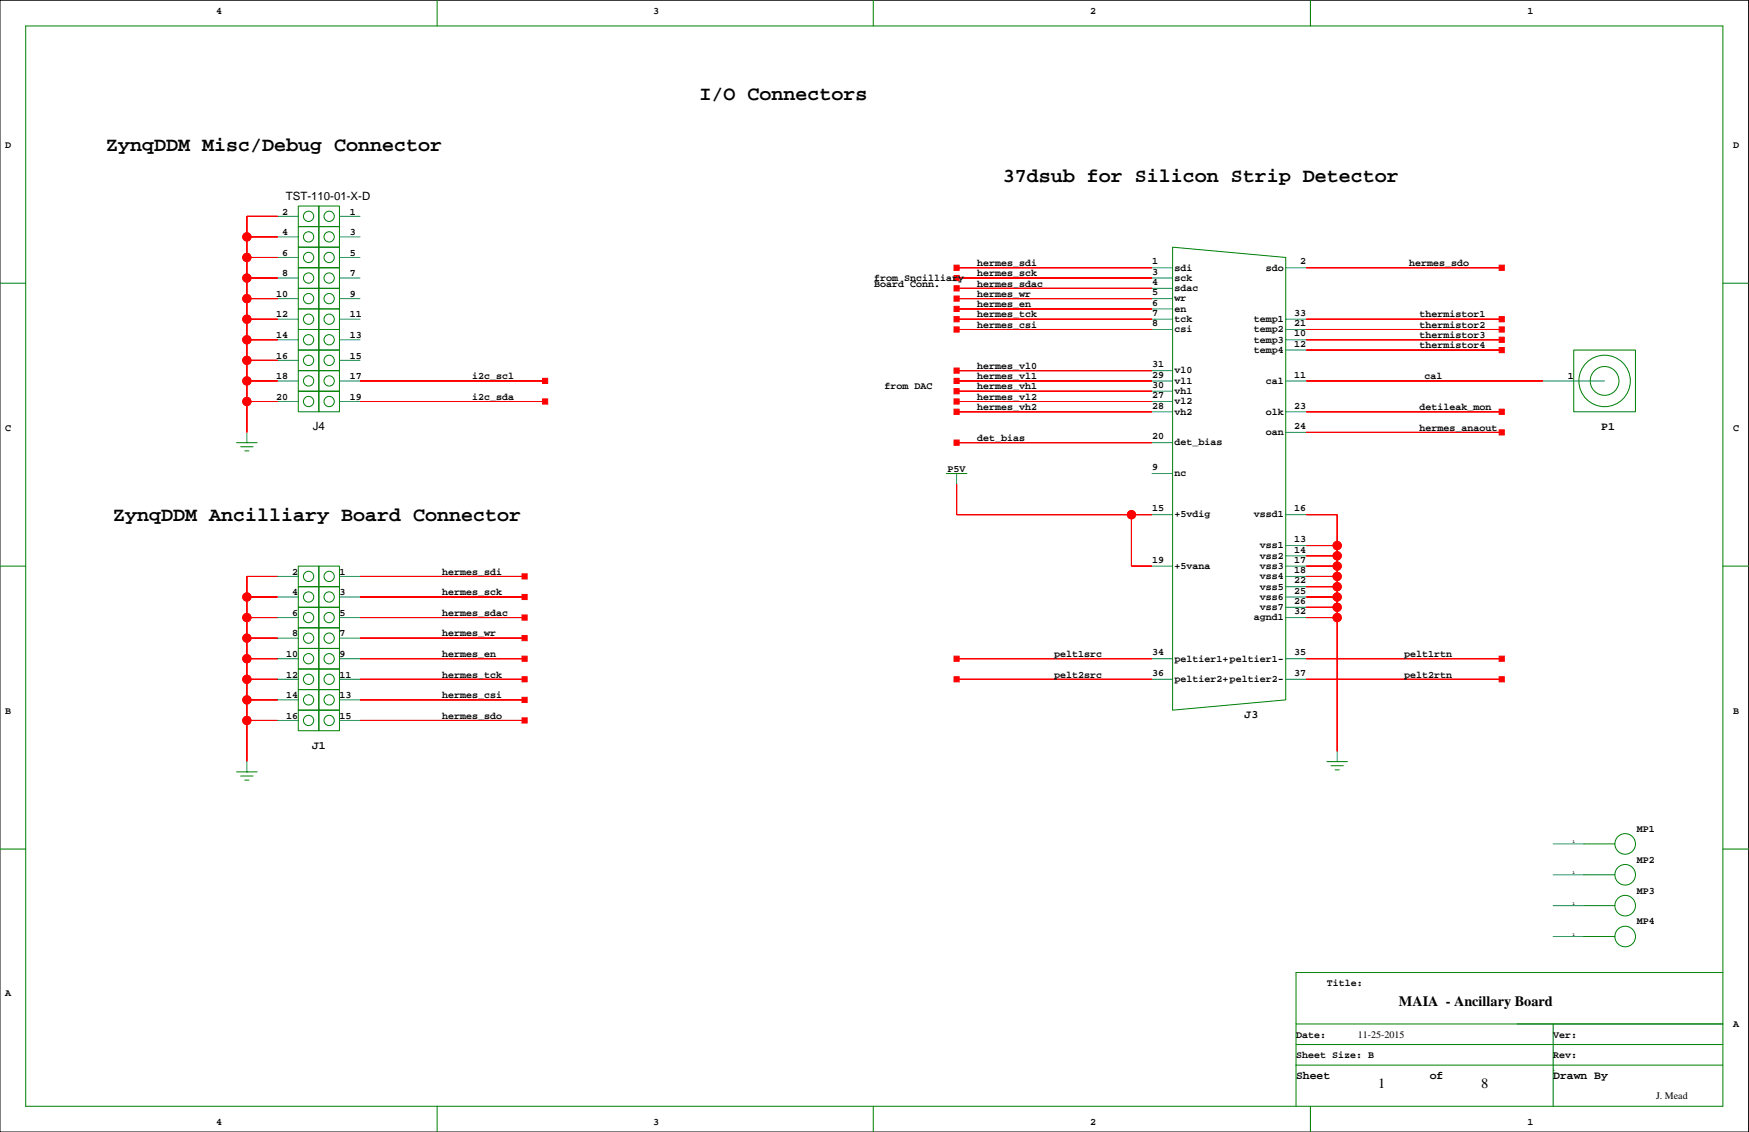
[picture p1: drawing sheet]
<svg xmlns="http://www.w3.org/2000/svg" width="432mm" height="279mm" viewBox="0 0 432 279" stroke-linecap="round" stroke-linejoin="round" font-family="sans-serif">
<path d="M0 .1h431.7v279.3h-431.7z" fill="none" stroke="#000" stroke-width=".25"/>
<g fill="none" stroke="#008000" stroke-width=".25">
<path d="M6.3 6.4h419.1v266.7h-419.1zM107.9 .1v6.3M215.6 .1v6.3M323.5 .1v6.3M73.6 50.9h5.1v5h-5.1zM73.6 55.9h5.1v5.1h-5.1zM78.7 50.9h5.1v5h-5.1zM78.7 55.9h5.1v5.1h-5.1zM0 69.9h6.3M73.6 71.2h5.1v5h-5.1zM73.6 66.1h5.1v5.1h-5.1zM73.6 76.2h5.1v5.1h-5.1z"/>
<path d="M73.6 61h5.1v5.1h-5.1zM78.7 76.2h5.1v5.1h-5.1zM78.7 71.2h5.1v5h-5.1zM78.7 66.1h5.1v5.1h-5.1zM78.7 61h5.1v5.1h-5.1zM289.5 61l27.9 2.5v109.2l-27.9 2.6zM425.4 69.9h6.3M73.6 91.5h5.1v5.1h-5.1zM73.6 96.6h5.1v5h-5.1zM73.6 81.3h5.1v5.1h-5.1zM73.6 86.4h5.1v5.1h-5.1zM78.7 91.5h5.1v5.1h-5.1z"/>
<path d="M78.7 96.6h5.1v5h-5.1zM78.7 81.3h5.1v5.1h-5.1zM78.7 86.4h5.1v5.1h-5.1zM388.5 86.4h15.3v15.2h-15.3zM58.4 109.3h5.1M59.4 110.3h3.1M60.4 111.3h1.1M60.9 109.3h.1M233.6 116.9h5.1M236.2 116.9h.1M0 139.7h6.3M73.6 139.7h5.1v5.1h-5.1z"/>
<path d="M78.7 139.7h5.1v5.1h-5.1zM425.4 139.7h6.3M73.6 149.9h5.1v5.1h-5.1zM73.6 144.8h5.1v5.1h-5.1zM73.6 155h5.1v5h-5.1zM78.7 155h5.1v5h-5.1zM78.7 149.9h5.1v5.1h-5.1zM78.7 144.8h5.1v5.1h-5.1zM73.6 170.2h5.1v5.1h-5.1zM73.6 175.3h5.1v5.1h-5.1zM73.6 160h5.1v5.1h-5.1zM73.6 165.1h5.1v5.1h-5.1z"/>
<path d="M78.7 170.2h5.1v5.1h-5.1zM78.7 175.3h5.1v5.1h-5.1zM78.7 160h5.1v5.1h-5.1zM78.7 165.1h5.1v5.1h-5.1zM58.4 190.5h5.1M59.4 191.5h3.1M60.4 192.6h1.1M60.9 190.5h.1M327.6 188h5.1M328.6 189h3M329.6 190h1M330.1 188h.1"/>
<path d="M0 209.6h6.3M391.1 208.3h7.6M391.1 215.9h7.6M425.4 209.6h6.3M391.1 223.5h7.6M391.1 231.2h7.6M320 257.8h105.4M320 252.7h105.4M383.5 252.7v20.4M425.4 240h-105.4v33.1M107.9 273.1v6.3M215.6 273.1v6.3"/>
<path d="M320 262.9h105.4M323.5 273.1v6.3M383.5 264.2h.1"/>
<circle cx="76.2" cy="58.5" r="1.27"/>
<circle cx="76.2" cy="53.4" r="1.27"/>
<circle cx="81.3" cy="58.5" r="1.27"/>
<circle cx="81.3" cy="53.4" r="1.27"/>
<circle cx="76.2" cy="78.8" r="1.27"/>
<circle cx="76.2" cy="63.5" r="1.27"/>
<circle cx="76.2" cy="68.6" r="1.27"/>
<circle cx="76.2" cy="73.7" r="1.27"/>
<circle cx="81.3" cy="78.8" r="1.27"/>
<circle cx="81.3" cy="63.5" r="1.27"/>
<circle cx="81.3" cy="73.7" r="1.27"/>
<circle cx="81.3" cy="68.6" r="1.27"/>
<circle cx="76.2" cy="99.1" r="1.27"/>
<circle cx="76.2" cy="88.9" r="1.27"/>
<circle cx="76.2" cy="83.9" r="1.27"/>
<circle cx="76.2" cy="94" r="1.27"/>
<circle cx="81.3" cy="99.1" r="1.27"/>
<circle cx="81.3" cy="88.9" r="1.27"/>
<circle cx="81.3" cy="83.9" r="1.27"/>
<circle cx="81.3" cy="94" r="1.27"/>
<circle cx="396.1" cy="94" r="3.6"/>
<circle cx="396.1" cy="94" r="6.3"/>
<circle cx="76.2" cy="142.3" r="1.27"/>
<circle cx="76.2" cy="152.4" r="1.27"/>
<circle cx="76.2" cy="147.3" r="1.27"/>
<circle cx="76.2" cy="157.5" r="1.27"/>
<circle cx="81.3" cy="142.3" r="1.27"/>
<circle cx="81.3" cy="152.4" r="1.27"/>
<circle cx="81.3" cy="147.3" r="1.27"/>
<circle cx="81.3" cy="157.5" r="1.27"/>
<circle cx="76.2" cy="177.8" r="1.27"/>
<circle cx="76.2" cy="162.6" r="1.27"/>
<circle cx="76.2" cy="172.7" r="1.27"/>
<circle cx="76.2" cy="167.7" r="1.27"/>
<circle cx="81.3" cy="177.8" r="1.27"/>
<circle cx="81.3" cy="162.6" r="1.27"/>
<circle cx="81.3" cy="172.7" r="1.27"/>
<circle cx="81.3" cy="167.7" r="1.27"/>
<circle cx="401.2" cy="208.3" r="2.54"/>
<circle cx="401.2" cy="215.9" r="2.54"/>
<circle cx="401.2" cy="231.2" r="2.54"/>
<circle cx="401.2" cy="223.5" r="2.54"/>
</g>
<g fill="none" stroke="#008080" stroke-width=".25">
<path d="M68.6 53.4h5M68.6 58.5h5M83.8 53.4h5.1M83.8 58.5h5.1M68.6 63.5h5M68.6 78.8h5M68.6 73.7h5M68.6 68.6h5M83.8 63.5h5.1M83.8 78.8h5.1M83.8 73.7h5.1M83.8 68.6h5.1"/>
<path d="M284.4 78.8h5.1M284.4 73.7h5.1M284.4 68.6h5.1M284.4 66.1h5.1M284.4 71.2h5.1M284.4 76.2h5.1M317.4 78.8h5.1M317.4 66.1h5.1M68.6 88.9h5M68.6 83.9h5M68.6 94h5M68.6 99.1h5"/>
<path d="M83.8 88.9h5.1M83.8 83.9h5.1M83.8 94h5.1M83.8 99.1h5.1M284.4 94h5.1M284.4 99.1h5.1M284.4 81.3h5.1M284.4 96.6h5.1M284.4 91.5h5.1M317.4 83.9h5.1M317.4 94h5.1M317.4 81.3h5.1"/>
<path d="M317.4 86.4h5.1M380.9 94h15.2M60.9 106.7v2.6M236.2 116.9v2.5M284.4 116.9h5.1M284.4 109.3h5.1M284.4 101.6h5.1M317.4 101.6h5.1M317.4 106.7h5.1M284.4 127h5.1M284.4 139.7h5.1M317.4 134.7h5.1"/>
<path d="M317.4 137.2h5.1M317.4 127h5.1M317.4 139.7h5.1M68.6 142.3h5M68.6 147.3h5M68.6 152.4h5M68.6 157.5h5M83.8 142.3h5.1M83.8 147.3h5.1M83.8 152.4h5.1M83.8 157.5h5.1M317.4 142.3h5.1"/>
<path d="M317.4 144.8h5.1M317.4 147.3h5.1M317.4 149.9h5.1M317.4 152.4h5.1M68.6 162.6h5M68.6 167.7h5M68.6 172.7h5M68.6 177.8h5M83.8 162.6h5.1M83.8 167.7h5.1M83.8 172.7h5.1M83.8 177.8h5.1"/>
<path d="M284.4 162.6h5.1M284.4 167.7h5.1M317.4 162.6h5.1M317.4 167.7h5.1M60.9 188v2.5M330.1 185.4v2.6M383.5 208.3h7.6M383.5 215.9h7.6M383.5 223.5h7.6M383.5 231.2h7.6"/>
</g>
<g fill="#f00" stroke="#f00" stroke-width=".25">
<path d="M60.9 177.8h7.7z" fill-rule="evenodd"/>
<path d="M60.9 172.7v5.1z" fill-rule="evenodd"/>
<path d="M60.9 172.7h7.7z" fill-rule="evenodd"/>
<path d="M60.9 167.7v5z" fill-rule="evenodd"/>
<path d="M60.9 167.7h7.7z" fill-rule="evenodd"/>
<path d="M60.9 162.6v5.1z" fill-rule="evenodd"/>
<path d="M60.9 162.6h7.7z" fill-rule="evenodd"/>
<path d="M60.9 157.5v5.1z" fill-rule="evenodd"/>
<path d="M60.9 157.5h7.7z" fill-rule="evenodd"/>
<path d="M60.9 152.4v5.1z" fill-rule="evenodd"/>
<path d="M60.9 152.4h7.7z" fill-rule="evenodd"/>
<path d="M60.9 147.3v5.1z" fill-rule="evenodd"/>
<path d="M60.9 147.3h7.7z" fill-rule="evenodd"/>
<path d="M60.9 177.8v10.2z" fill-rule="evenodd"/>
<path d="M60.9 142.3v5z" fill-rule="evenodd"/>
<path d="M60.9 142.3h7.7z" fill-rule="evenodd"/>
<path d="M236.2 91.5h48.2z" fill-rule="evenodd"/>
<path d="M235.5 90.8h1.3v1.3h-1.3z" fill-rule="evenodd"/>
<path d="M236.2 94h48.2z" fill-rule="evenodd"/>
<path d="M235.5 93.4h1.3v1.3h-1.3z" fill-rule="evenodd"/>
<path d="M236.2 96.6h48.2z" fill-rule="evenodd"/>
<path d="M235.5 95.9h1.3v1.3h-1.3z" fill-rule="evenodd"/>
<path d="M236.2 99.1h48.2z" fill-rule="evenodd"/>
<path d="M235.5 98.5h1.3v1.2h-1.3z" fill-rule="evenodd"/>
<path d="M236.2 101.6h48.2z" fill-rule="evenodd"/>
<path d="M235.5 101h1.3v1.3h-1.3z" fill-rule="evenodd"/>
<path d="M322.5 78.8h48.3z" fill-rule="evenodd"/>
<path d="M370.1 78.2h1.3v1.2h-1.3z" fill-rule="evenodd"/>
<path d="M322.5 81.3h48.3z" fill-rule="evenodd"/>
<path d="M370.1 80.7h1.3v1.3h-1.3z" fill-rule="evenodd"/>
<path d="M322.5 83.9h48.3z" fill-rule="evenodd"/>
<path d="M370.1 83.2h1.3v1.3h-1.3z" fill-rule="evenodd"/>
<path d="M322.5 86.4h48.3z" fill-rule="evenodd"/>
<path d="M370.1 85.8h1.3v1.2h-1.3z" fill-rule="evenodd"/>
<path d="M322.5 101.6h48.3z" fill-rule="evenodd"/>
<path d="M370.1 101h1.3v1.3h-1.3z" fill-rule="evenodd"/>
<path d="M236.2 66.1h48.2z" fill-rule="evenodd"/>
<path d="M235.5 65.5h1.3v1.2h-1.3z" fill-rule="evenodd"/>
<path d="M236.2 68.6h48.2z" fill-rule="evenodd"/>
<path d="M235.5 68h1.3v1.3h-1.3z" fill-rule="evenodd"/>
<path d="M236.2 71.2h48.2z" fill-rule="evenodd"/>
<path d="M235.5 70.5h1.3v1.3h-1.3z" fill-rule="evenodd"/>
<path d="M236.2 73.7h48.2z" fill-rule="evenodd"/>
<path d="M235.5 73.1h1.3v1.2h-1.3z" fill-rule="evenodd"/>
<path d="M236.2 76.2h48.2z" fill-rule="evenodd"/>
<path d="M235.5 75.6h1.3v1.3h-1.3z" fill-rule="evenodd"/>
<path d="M236.2 78.8h48.2z" fill-rule="evenodd"/>
<path d="M235.5 78.2h1.3v1.2h-1.3z" fill-rule="evenodd"/>
<path d="M236.2 81.3h48.2z" fill-rule="evenodd"/>
<path d="M235.5 80.7h1.3v1.3h-1.3z" fill-rule="evenodd"/>
<path d="M322.5 66.1h48.3z" fill-rule="evenodd"/>
<path d="M370.1 65.5h1.3v1.2h-1.3z" fill-rule="evenodd"/>
<path d="M88.9 94h45.7z" fill-rule="evenodd"/>
<path d="M134 93.4h1.2v1.3h-1.2z" fill-rule="evenodd"/>
<path d="M88.9 99.1h45.7z" fill-rule="evenodd"/>
<path d="M134 98.5h1.2v1.2h-1.2z" fill-rule="evenodd"/>
<path d="M60.9 99.1h7.7z" fill-rule="evenodd"/>
<path d="M60.9 99.1v7.6z" fill-rule="evenodd"/>
<path d="M60.9 94h7.7z" fill-rule="evenodd"/>
<path d="M60.9 94v5.1z" fill-rule="evenodd"/>
<path d="M60.9 88.9h7.7z" fill-rule="evenodd"/>
<path d="M60.9 88.9v5.1z" fill-rule="evenodd"/>
<path d="M60.9 83.9h7.7z" fill-rule="evenodd"/>
<path d="M60.9 83.9v5z" fill-rule="evenodd"/>
<path d="M60.9 78.8h7.7z" fill-rule="evenodd"/>
<path d="M60.9 78.8v5.1z" fill-rule="evenodd"/>
<path d="M60.9 73.7h7.7z" fill-rule="evenodd"/>
<path d="M60.9 73.7v5.1z" fill-rule="evenodd"/>
<path d="M60.9 68.6h7.7z" fill-rule="evenodd"/>
<path d="M60.9 68.6v5.1z" fill-rule="evenodd"/>
<path d="M60.9 63.5h7.7z" fill-rule="evenodd"/>
<path d="M60.9 63.5v5.1z" fill-rule="evenodd"/>
<path d="M60.9 58.5h7.7z" fill-rule="evenodd"/>
<path d="M60.9 58.5v5z" fill-rule="evenodd"/>
<path d="M60.9 53.4v5.1z" fill-rule="evenodd"/>
<path d="M60.9 53.4h7.7z" fill-rule="evenodd"/>
<path d="M88.9 142.3h40.6z" fill-rule="evenodd"/>
<path d="M128.9 141.6h1.2v1.3h-1.2z" fill-rule="evenodd"/>
<path d="M88.9 147.3h40.6z" fill-rule="evenodd"/>
<path d="M128.9 146.7h1.2v1.3h-1.2z" fill-rule="evenodd"/>
<path d="M88.9 152.4h40.6z" fill-rule="evenodd"/>
<path d="M128.9 151.8h1.2v1.3h-1.2z" fill-rule="evenodd"/>
<path d="M88.9 157.5h40.6z" fill-rule="evenodd"/>
<path d="M128.9 156.9h1.2v1.2h-1.2z" fill-rule="evenodd"/>
<path d="M88.9 162.6h40.6z" fill-rule="evenodd"/>
<path d="M128.9 162h1.2v1.2h-1.2z" fill-rule="evenodd"/>
<path d="M88.9 167.7h40.6z" fill-rule="evenodd"/>
<path d="M128.9 167h1.2v1.3h-1.2z" fill-rule="evenodd"/>
<path d="M88.9 172.7h40.6z" fill-rule="evenodd"/>
<path d="M128.9 172.1h1.2v1.3h-1.2z" fill-rule="evenodd"/>
<path d="M88.9 177.8h40.6z" fill-rule="evenodd"/>
<path d="M128.9 177.2h1.2v1.3h-1.2z" fill-rule="evenodd"/>
<path d="M322.5 162.6h48.3z" fill-rule="evenodd"/>
<path d="M370.1 162h1.3v1.2h-1.3z" fill-rule="evenodd"/>
<path d="M322.5 167.7h48.3z" fill-rule="evenodd"/>
<path d="M370.1 167h1.3v1.3h-1.3z" fill-rule="evenodd"/>
<path d="M322.5 152.4h7.6z" fill-rule="evenodd"/>
<path d="M330.1 152.4v33z" fill-rule="evenodd"/>
<path d="M322.5 149.9h7.6z" fill-rule="evenodd"/>
<path d="M330.1 149.9v2.5z" fill-rule="evenodd"/>
<path d="M322.5 147.3h7.6z" fill-rule="evenodd"/>
<path d="M330.1 147.3v2.6z" fill-rule="evenodd"/>
<path d="M322.5 144.8h7.6z" fill-rule="evenodd"/>
<path d="M330.1 144.8v2.5z" fill-rule="evenodd"/>
<path d="M322.5 142.3h7.6z" fill-rule="evenodd"/>
<path d="M330.1 142.3v2.5z" fill-rule="evenodd"/>
<path d="M322.5 139.7h7.6z" fill-rule="evenodd"/>
<path d="M330.1 139.7v2.6z" fill-rule="evenodd"/>
<path d="M322.5 137.2h7.6z" fill-rule="evenodd"/>
<path d="M330.1 137.2v2.5z" fill-rule="evenodd"/>
<path d="M322.5 134.7h7.6z" fill-rule="evenodd"/>
<path d="M330.1 134.7v2.5z" fill-rule="evenodd"/>
<path d="M322.5 127h7.6z" fill-rule="evenodd"/>
<path d="M330.1 127v7.7z" fill-rule="evenodd"/>
<path d="M236.2 127h43.1z" fill-rule="evenodd"/>
<path d="M236.2 119.4v7.6z" fill-rule="evenodd"/>
<path d="M279.3 139.7h5.1z" fill-rule="evenodd"/>
<path d="M279.3 127v12.7z" fill-rule="evenodd"/>
<path d="M279.3 127h5.1z" fill-rule="evenodd"/>
<path d="M236.2 109.3h48.2z" fill-rule="evenodd"/>
<path d="M235.5 108.6h1.3v1.3h-1.3z" fill-rule="evenodd"/>
<path d="M322.5 106.7h48.3z" fill-rule="evenodd"/>
<path d="M370.1 106.1h1.3v1.3h-1.3z" fill-rule="evenodd"/>
<path d="M322.5 94h58.4z" fill-rule="evenodd"/>
<path d="M236.2 162.6h48.2z" fill-rule="evenodd"/>
<path d="M235.5 162h1.3v1.2h-1.3z" fill-rule="evenodd"/>
<path d="M236.2 167.7h48.2z" fill-rule="evenodd"/>
<path d="M235.5 167h1.3v1.3h-1.3z" fill-rule="evenodd"/>
<circle cx="60.9" cy="172.7" r="1.02"/>
<circle cx="60.9" cy="167.7" r="1.02"/>
<circle cx="60.9" cy="162.6" r="1.02"/>
<circle cx="60.9" cy="157.5" r="1.02"/>
<circle cx="60.9" cy="152.4" r="1.02"/>
<circle cx="60.9" cy="177.8" r="1.02"/>
<circle cx="60.9" cy="147.3" r="1.02"/>
<circle cx="60.9" cy="99.1" r="1.02"/>
<circle cx="60.9" cy="94" r="1.02"/>
<circle cx="60.9" cy="88.9" r="1.02"/>
<circle cx="60.9" cy="83.9" r="1.02"/>
<circle cx="60.9" cy="78.8" r="1.02"/>
<circle cx="60.9" cy="73.7" r="1.02"/>
<circle cx="60.9" cy="68.6" r="1.02"/>
<circle cx="60.9" cy="63.5" r="1.02"/>
<circle cx="60.9" cy="58.5" r="1.02"/>
<circle cx="330.1" cy="152.4" r="1.02"/>
<circle cx="330.1" cy="149.9" r="1.02"/>
<circle cx="330.1" cy="147.3" r="1.02"/>
<circle cx="330.1" cy="144.8" r="1.02"/>
<circle cx="330.1" cy="142.3" r="1.02"/>
<circle cx="330.1" cy="139.7" r="1.02"/>
<circle cx="330.1" cy="137.2" r="1.02"/>
<circle cx="330.1" cy="134.7" r="1.02"/>
<circle cx="279.3" cy="127" r="1.02"/>
</g>
<g fill="none" stroke="#f00" stroke-width=".25">
<path d="M60.9 58.5h7.7M68.6 53.4h-7.7v53.3M60.9 78.8h7.7M60.9 68.6h7.7M60.9 73.7h7.7M60.9 63.5h7.7M236.2 78.8h48.2M236.2 66.1h48.2M236.2 68.6h48.2M236.2 71.2h48.2M236.2 73.7h48.2M236.2 76.2h48.2"/>
<path d="M322.5 78.8h48.3M322.5 66.1h48.3M60.9 94h7.7M60.9 99.1h7.7M60.9 83.9h7.7M60.9 88.9h7.7M88.9 94h45.7M88.9 99.1h45.7M236.2 91.5h48.2M236.2 94h48.2M236.2 96.6h48.2M236.2 99.1h48.2"/>
<path d="M236.2 81.3h48.2M322.5 94h58.4M322.5 81.3h48.3M322.5 83.9h48.3M322.5 86.4h48.3M236.2 101.6h48.2M236.2 119.4v7.6h48.2M236.2 109.3h48.2M322.5 101.6h48.3M322.5 106.7h48.3M279.3 127v12.7h5.1M322.5 127h7.6v58.4"/>
<path d="M322.5 139.7h7.6M322.5 137.2h7.6M322.5 134.7h7.6M60.9 157.5h7.7M60.9 152.4h7.7M60.9 147.3h7.7M68.6 142.3h-7.7v45.7M88.9 157.5h40.6M88.9 152.4h40.6M88.9 147.3h40.6M88.9 142.3h40.6M322.5 152.4h7.6"/>
<path d="M322.5 147.3h7.6M322.5 142.3h7.6M322.5 149.9h7.6M322.5 144.8h7.6M60.9 177.8h7.7M60.9 172.7h7.7M60.9 167.7h7.7M60.9 162.6h7.7M88.9 177.8h40.6M88.9 172.7h40.6M88.9 167.7h40.6M88.9 162.6h40.6"/>
<path d="M236.2 167.7h48.2M236.2 162.6h48.2M322.5 167.7h48.3M322.5 162.6h48.3"/>
<circle cx="60.9" cy="58.5" r="1.02"/>
<circle cx="60.9" cy="78.8" r="1.02"/>
<circle cx="60.9" cy="63.5" r="1.02"/>
<circle cx="60.9" cy="68.6" r="1.02"/>
<circle cx="60.9" cy="73.7" r="1.02"/>
<circle cx="60.9" cy="94" r="1.02"/>
<circle cx="60.9" cy="83.9" r="1.02"/>
<circle cx="60.9" cy="99.1" r="1.02"/>
<circle cx="60.9" cy="88.9" r="1.02"/>
<circle cx="279.3" cy="127" r="1.02"/>
<circle cx="330.1" cy="134.7" r="1.02"/>
<circle cx="330.1" cy="139.7" r="1.02"/>
<circle cx="330.1" cy="137.2" r="1.02"/>
<circle cx="60.9" cy="157.5" r="1.02"/>
<circle cx="60.9" cy="147.3" r="1.02"/>
<circle cx="60.9" cy="152.4" r="1.02"/>
<circle cx="330.1" cy="142.3" r="1.02"/>
<circle cx="330.1" cy="149.9" r="1.02"/>
<circle cx="330.1" cy="147.3" r="1.02"/>
<circle cx="330.1" cy="144.8" r="1.02"/>
<circle cx="330.1" cy="152.4" r="1.02"/>
<circle cx="60.9" cy="177.8" r="1.02"/>
<circle cx="60.9" cy="162.6" r="1.02"/>
<circle cx="60.9" cy="167.7" r="1.02"/>
<circle cx="60.9" cy="172.7" r="1.02"/>
</g>
<g font-size="4.9">
<text x="172.7" y="24.6">I/O Connectors</text>
<text x="26.2" y="37.3">ZynqDDM Misc/Debug Connector</text>
<text x="247.6" y="44.9">37dsub for Silicon Strip Detector</text>
<text x="27.9" y="128.7">ZynqDDM Ancilliary Board Connector</text>
</g>
<g font-size="3.5">
<text x="345.4" y="248.3">MAIA - Ancillary Board</text>
<text x="340.3" y="268.6">1</text>
<text x="365.7" y="268.6">8</text>
</g>
<g font-size="2.8">
<text x="70.6" y="49.3">TST-110-01-X-D</text>
<text x="77.2" y="106.2">J4</text>
<text x="395.3" y="106.2">P1</text>
<text x="307.3" y="177.3">J3</text>
<text x="77" y="184.9">J1</text>
<text x="320" y="266.2">Sheet</text>
<text x="353" y="266.2">of</text>
<text x="383.5" y="266.2">Drawn By</text>
</g>
<g font-size="2.5">
<text x="53.3" y="3.4">4</text>
<text x="161.3" y="3.4">3</text>
<text x="269.2" y="3.4">2</text>
<text x="377.1" y="3.4">1</text>
<text x="1.3" y="36.4">D</text>
<text x="427.9" y="36.4">D</text>
<text x="69.6" y="53">2</text>
<text x="86.3" y="53">1</text>
<text x="69.6" y="58">4</text>
<text x="86.3" y="58">3</text>
<text x="69.6" y="63.1">6</text>
<text x="86.3" y="63.1">5</text>
<text x="241.2" y="65.6">hermes_sdi</text>
<text x="284.4" y="65.3">1</text>
<text x="321" y="65.3">2</text>
<text x="347.9" y="65.6">hermes_sdo</text>
<text x="69.6" y="68.2">8</text>
<text x="86.3" y="68.2">7</text>
<text x="215.9" y="69.3">from Sncilliary</text>
<text x="215.9" y="70.7">Board Conn.</text>
<text x="241.2" y="68.2">hermes_sck</text>
<text x="241.2" y="70.7">hermes_sdac</text>
<text x="284.4" y="67.8">3</text>
<text x="284.4" y="70.4">4</text>
<text x="290" y="66.8">sdi</text>
<text x="290" y="69.3">sck</text>
<text x="290" y="71.9">sdac</text>
<text x="312.5" y="66.8">sdo</text>
<text x="68.1" y="73.3">10</text>
<text x="86.3" y="73.3">9</text>
<text x="241.2" y="73.3">hermes_wr</text>
<text x="241.2" y="75.8">hermes_en</text>
<text x="284.4" y="72.9">5</text>
<text x="284.4" y="75.4">6</text>
<text x="284.4" y="78">7</text>
<text x="290" y="74.4">wr</text>
<text x="290" y="76.9">en</text>
<text x="319.5" y="78">33</text>
<text x="68.1" y="83.4">14</text>
<text x="68.1" y="78.3">12</text>
<text x="86.3" y="83.4">13</text>
<text x="86.3" y="78.3">11</text>
<text x="241.2" y="78.3">hermes_tck</text>
<text x="241.2" y="80.9">hermes_csi</text>
<text x="284.4" y="80.5">8</text>
<text x="290" y="79.5">tck</text>
<text x="290" y="82">csi</text>
<text x="309.5" y="82">temp2</text>
<text x="309.5" y="79.5">temp1</text>
<text x="319.5" y="83.1">10</text>
<text x="319.5" y="80.5">21</text>
<text x="350.4" y="78.3">thermistor1</text>
<text x="350.4" y="80.9">thermistor2</text>
<text x="350.4" y="83.4">thermistor3</text>
<text x="68.1" y="88.5">16</text>
<text x="86.3" y="88.5">15</text>
<text x="309.5" y="84.6">temp3</text>
<text x="309.5" y="87.1">temp4</text>
<text x="319.5" y="85.6">12</text>
<text x="350.4" y="86">thermistor4</text>
<text x="68.1" y="93.6">18</text>
<text x="86.3" y="93.6">17</text>
<text x="116.6" y="93.6">i2c_scl</text>
<text x="241.2" y="91">hermes_vl0</text>
<text x="241.2" y="93.6">hermes_vl1</text>
<text x="284.4" y="93.2">29</text>
<text x="284.4" y="95.8">30</text>
<text x="284.4" y="90.7">31</text>
<text x="290" y="94.7">vl1</text>
<text x="290" y="92.2">vl0</text>
<text x="312.5" y="94.7">cal</text>
<text x="319.5" y="93.2">11</text>
<text x="351.7" y="93.6">cal</text>
<text x="387" y="93.6">1</text>
<text x="68.1" y="98.7">20</text>
<text x="86.3" y="98.7">19</text>
<text x="116.6" y="98.7">i2c_sda</text>
<text x="218.4" y="96.1">from DAC</text>
<text x="241.2" y="96.1">hermes_vh1</text>
<text x="241.2" y="98.7">hermes_vl2</text>
<text x="241.2" y="101.2">hermes_vh2</text>
<text x="284.4" y="98.3">27</text>
<text x="284.4" y="100.8">28</text>
<text x="290" y="99.8">vl2</text>
<text x="290" y="97.3">vh1</text>
<text x="319.5" y="100.8">23</text>
<text x="350.4" y="101.2">detileak_mon</text>
<text x="1.3" y="106.3">C</text>
<text x="290" y="102.3">vh2</text>
<text x="312.5" y="102.3">olk</text>
<text x="312.5" y="107.4">oan</text>
<text x="319.5" y="105.9">24</text>
<text x="350.4" y="106.3">hermes_anaout</text>
<text x="427.9" y="106.3">C</text>
<text x="241.2" y="108.8">det_bias</text>
<text x="284.4" y="108.4">20</text>
<text x="290" y="110">det_bias</text>
<text x="233.9" y="116.4">P5V</text>
<text x="284.4" y="116.1">9</text>
<text x="290" y="117.6">nc</text>
<text x="284.4" y="126.2">15</text>
<text x="290" y="127.7">+5vdig</text>
<text x="309.5" y="127.7">vssd1</text>
<text x="319.5" y="126.2">16</text>
<text x="311" y="135.3">vss1</text>
<text x="311" y="137.9">vss2</text>
<text x="319.5" y="133.8">13</text>
<text x="319.5" y="136.4">14</text>
<text x="72.2" y="141.8">2</text>
<text x="83.8" y="141.8">1</text>
<text x="109.2" y="141.8">hermes_sdi</text>
<text x="284.4" y="138.9">19</text>
<text x="290" y="140.4">+5vana</text>
<text x="311" y="140.4">vss3</text>
<text x="311" y="143">vss4</text>
<text x="319.5" y="138.9">17</text>
<text x="319.5" y="141.5">18</text>
<text x="319.5" y="144">22</text>
<text x="72.2" y="146.9">4</text>
<text x="83.8" y="146.9">3</text>
<text x="109.2" y="146.9">hermes_sck</text>
<text x="311" y="145.5">vss5</text>
<text x="311" y="148">vss6</text>
<text x="319.5" y="146.5">25</text>
<text x="319.5" y="149.1">26</text>
<text x="72.2" y="152">6</text>
<text x="83.8" y="152">5</text>
<text x="109.2" y="152">hermes_sdac</text>
<text x="309.5" y="153.1">agnd1</text>
<text x="311" y="150.6">vss7</text>
<text x="319.5" y="151.6">32</text>
<text x="72.2" y="157.1">8</text>
<text x="83.8" y="157.1">7</text>
<text x="109.2" y="157.1">hermes_wr</text>
<text x="284.4" y="161.8">34</text>
<text x="319.5" y="161.8">35</text>
<text x="70.7" y="167.2">12</text>
<text x="70.7" y="162.1">10</text>
<text x="83.8" y="162.1">9</text>
<text x="83.8" y="167.2">11</text>
<text x="109.2" y="162.1">hermes_en</text>
<text x="109.2" y="167.2">hermes_tck</text>
<text x="260.3" y="162.1">pelt1src</text>
<text x="260.3" y="167.2">pelt2src</text>
<text x="284.4" y="166.9">36</text>
<text x="290" y="163.3">peltier1+peltier1-</text>
<text x="319.5" y="166.9">37</text>
<text x="346.6" y="162.1">pelt1rtn</text>
<text x="346.6" y="167.2">pelt2rtn</text>
<text x="70.7" y="172.3">14</text>
<text x="83.8" y="172.3">13</text>
<text x="109.2" y="172.3">hermes_csi</text>
<text x="290" y="168.4">peltier2+peltier2-</text>
<text x="1.3" y="176.1">B</text>
<text x="70.7" y="177.4">16</text>
<text x="83.8" y="177.4">15</text>
<text x="109.2" y="177.4">hermes_sdo</text>
<text x="427.9" y="176.1">B</text>
<text x="404.1" y="205.3">MP1</text>
<text x="404.1" y="212.9">MP2</text>
<text x="404.1" y="220.6">MP3</text>
<text x="404.1" y="228.2">MP4</text>
<text x="1.3" y="245.9">A</text>
<text x="327.6" y="243.4">Title:</text>
<text x="320" y="256.1">Date:</text>
<text x="335.2" y="256.1">11-25-2015</text>
<text x="383.5" y="256.1">Ver:</text>
<text x="427.9" y="253.6">A</text>
<text x="320" y="261.2">Sheet Size: B</text>
<text x="383.5" y="261.2">Rev:</text>
<text x="408.8" y="271.3">J. Mead</text>
<text x="53.3" y="277.7">4</text>
<text x="161.3" y="277.7">3</text>
<text x="269.2" y="277.7">2</text>
<text x="377.1" y="277.7">1</text>
</g>
<g font-size="1.1">
<text x="388.2" y="208.1">1</text>
<text x="388.2" y="215.7">1</text>
<text x="388.2" y="223.3">1</text>
<text x="388.2" y="231">1</text>
</g>
</svg>
